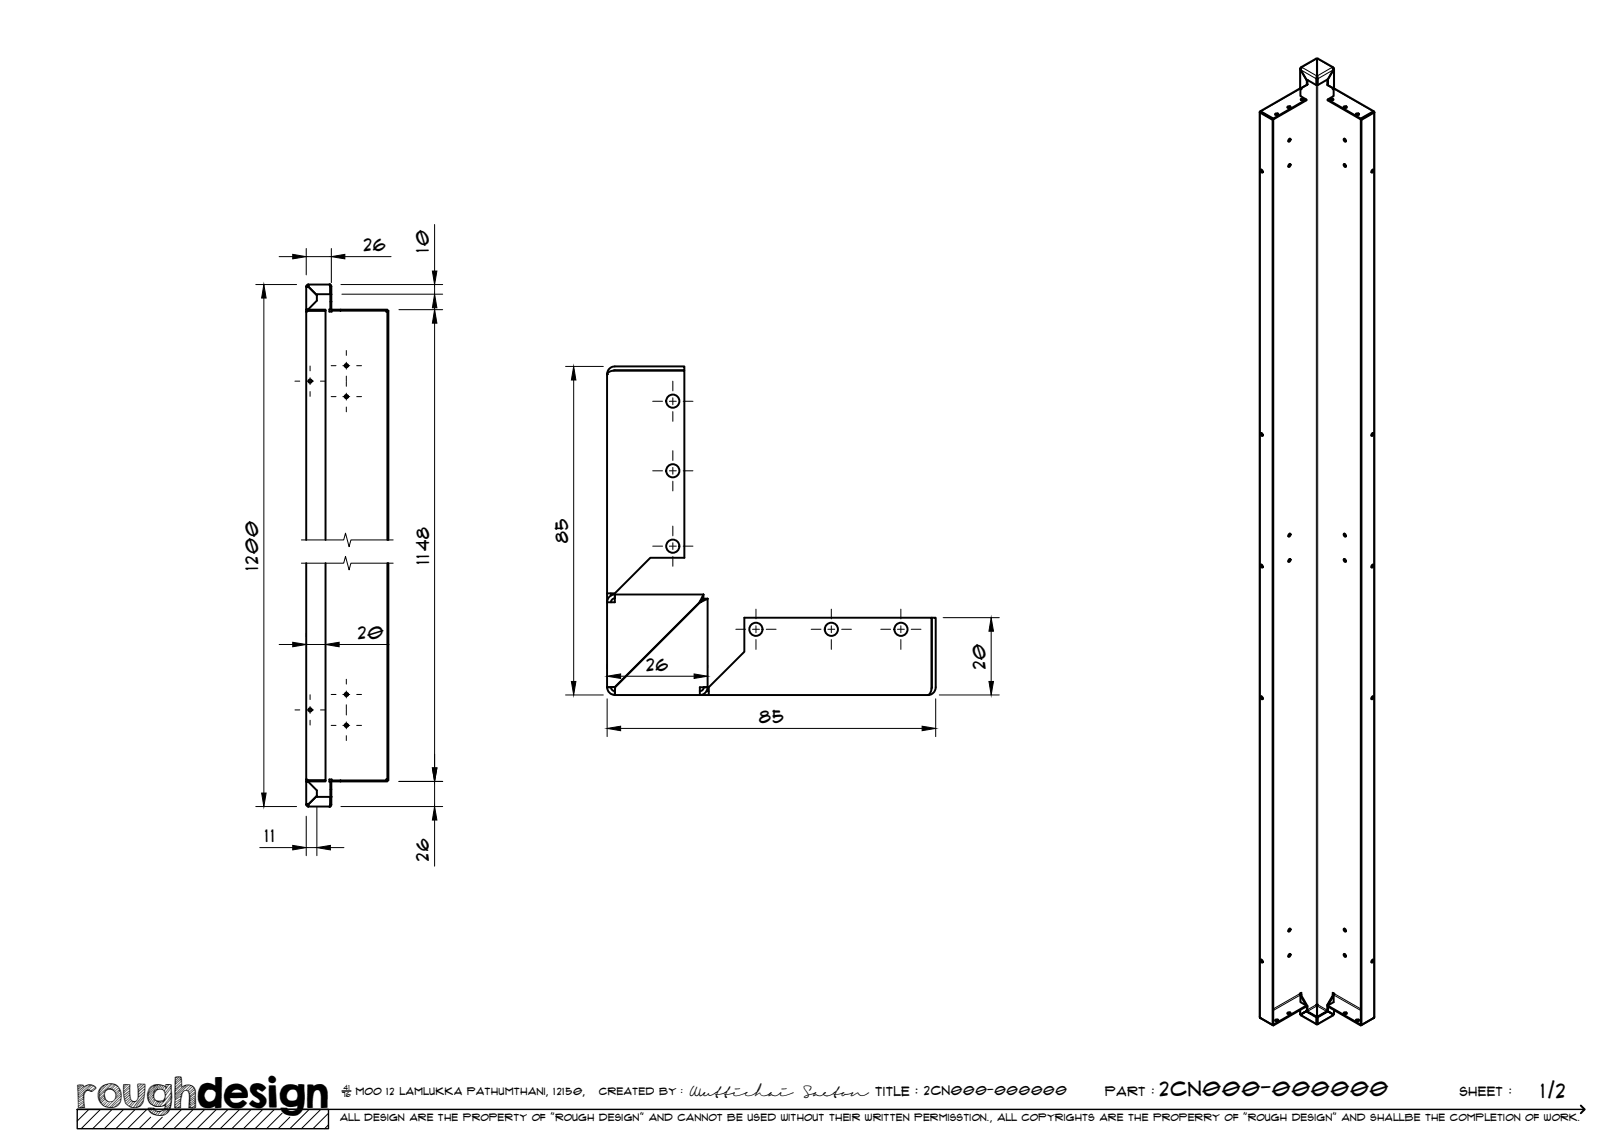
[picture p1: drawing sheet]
<svg xmlns="http://www.w3.org/2000/svg" width="420mm" height="297mm" viewBox="0 0 420 297" stroke-linecap="round" stroke-linejoin="round" font-family="sans-serif">
<!-- layer: Visible -->
<g fill="none" stroke="#000" stroke-width=".51">
<path d="M336.4 17.9v4.8l.1 .2M336.5 18.1l1.6 2.7M336.6 17.7l-.2 .1 .1 .3M336.8 17.4l-.3 .7M336.9 17.4h-.2l-.2 .2M340.7 19.7l-.1 2.3M340.7 19.7v2.2M340.7 15.2h-.2l-3.9 2.2M340.7 15.2v4.5M340.7 15.3h.1M340.7 15.5h.1M340.8 19.7l.1 2.3"/>
<path d="M340.8 15.2h.2l3.9 2.2M344.6 17.4l.4 .7M344.6 17.4h.2l.2 .2M344.9 17.7l.2 .1-.1 .3M345 18.1l-1.4 2.4M345.1 17.9v4.8l-.1 .2M325.9 29v234.2l.1 .2 3.2 1.8 .2-.1v-234.2l-3.2-1.8M326 28.8l3.4 1.9v.2l-.2 .1-3.2-1.8zM326.1 28.8l10.1-5.8h.3l-.1 1.9 1.6 .8v.3l-8.6 4.9-3.2-1.9M326.1 29h.1M326.2 29h.1M326.2 29l.1 .1"/>
<path d="M326.2 29v.1M326.3 29h.1M329.2 31v234.2M329.9 29.5l.5-.2 .3 .3-.5 .2zM329.9 29.7l.4-.2 .4 .2M333.1 27.7l.5-.2 .3 .3-.5 .2zM333.1 27.8l.4-.1 .4 .1M333.4 36.1l.4-.2 .1 .2-.5 .6-.1-.2zM333.7 35.9l-.1 .4-.3 .3M336.5 22.9l.2 .2M336.5 25.7l.6-.2 .3 .3-.6 .2zM336.5 25.8l.4-.1 .4 .1"/>
<path d="M336.7 22.8v.3M336.7 23.1l-.3 .1M338 25.7l-8.6 5M338.1 20.8l.2-.1v1.2l-.2 .1zM338.1 22l-1.6 .9 .2-.1M338.2 20.7l-.1 .1v-.2l2.5 1.4 .1-.1M338.2 20.7h.1M338.3 21.9l-1.6 .9M343.4 22l1.6 .9M343.5 25.7l8.5 5M343.6 20.5l-2.7 1.5-.1-.1M343.6 20.5h.1"/>
<path d="M343.6 20.5v1.6l-.2-.1v-1.4M343.6 22.1l1.4 .8M344.1 25.7l.6-.2 .3 .3-.5 .2zM344.2 25.8l.4-.1 .4 .1M344.8 22.8v.3l.2-.2M344.8 23.1l.2 .1M345 23v1.9l-1.5 .8v.3l8.5 4.9 3.2-1.9M345 23h.3l10.1 5.8M347.6 27.7l.5-.2 .3 .3-.5 .2zM347.6 27.8l.4-.1 .4 .1M347.7 35.9l.4 .2 .1 .5-.4-.1zM347.8 35.9l.1 .4 .3 .3"/>
<path d="M350.8 29.5l.5-.2 .3 .3-.5 .2zM350.8 29.7l.4-.2 .4 .2M352 30.7l3.3-1.9 .3 .2-3.4 2zM352.2 31v234.2M355.2 29h.1M355.2 29.1l-3.1 1.8v234.2M355.2 29v.1M355.3 29h.1M355.3 29v.1M355.4 29h.1M355.4 29h-.2M355.4 29h-.1"/>
<path d="M355.6 29v234.2l-.1 .2-3.3 1.8-.1-.1M326.2 43.9l.4 .2 .1 .5-.4-.1zM326.3 43.9l.1 .4 .3 .3M333.4 42.6l.4-.2 .1 .2-.5 .6-.1-.2zM333.7 42.4l-.1 .4-.3 .3M347.7 42.5l.4 .1 .1 .5-.4-.1zM347.8 42.4l.1 .4 .3 .3M354.9 44.1l.3-.2 .2 .2-.5 .6-.1-.2zM355.2 43.9l-.1 .4-.3 .3M79.7 73.9l-.2 .2h.2v-.2v.2l2.3 2.3M82 76.4v1.4l-2.3 2.3h-.5M85.2 73.6l.5 .4v2.1h-.2"/>
<path d="M85.4 74l.1 .1M85.4 76.1h-3.4v.3M85.4 76.1v-2.2l-.2-.3h-5.5v.5v-.5l-.2 .1-.3 .4h.5h-.5v6M85.5 76.1h.2v1.9h-.2zM85.5 78v2.1h.2v-2.1M85.5 74.1h.1M85.5 74.1v2M79.2 80.6v59.1M79.2 80.7l.4-.3h4.6v59.3M79.2 80.1v.5M79.5 80.1v.1M79.6 80.4h4.6v-.3h-4.5l-.3 .2-.2 .3"/>
<path d="M85.5 80.1h-.3v.5h.6v-.2M85.8 80.1h2.3v.3h-2.3zM88.1 80.1h12.1l-.2 .5M88.1 80.4h12.1M100 80.6v.1M100.2 80.4l-.2 .3M157.1 96.9a1.83 1.83 0 0 1 2-1h18v48.4h-8.8l-9.2 9.2h-2M158.7 95.9l18.4-.1v-1h-18a2.01 2.01 0 0 0-2 2.1v80.9M326.2 112.1l.4 .1 .1 .5-.4-.1zM326.3 112l.1 .4 .3 .3M354.9 112.2l.3-.2 .2 .2-.5 .6-.1-.2zM355.2 112l-.1 .4-.3 .3"/>
<path d="M100.2 139.7v-59.3h.3v59.3M333.4 138.3l.4-.2 .1 .2-.5 .6-.1-.3zM333.7 138.1l-.1 .4-.3 .3M347.7 138.1l.4 .2 .1 .5-.4-.1zM347.8 138.1l.1 .4 .3 .3M79.2 145.7v56.6M84.2 145.7v56.2h-4.6l-.4-.2 .2 .3 .3 .2h4.5v-.3h-4.6M100.2 145.7v56.2l-.2-.2M100.5 145.7v56.2h-.3M158.1 153.5v.6M159.1 153.8a1.95 1.95 0 0 0-2 2h2v-2M159.1 154.8a1.05 1.05 0 0 0-1 1"/>
<path d="M181 155.8l-21.9 22h-2M181.1 155.9l-22 21.9v1M182 153.8h-22.9v1M182 153.8v1l-1 1zM183.1 154.9h-1l-1 1 2-1v22.9h-2v2h2.3M326.2 146.1l.4 .2 .1 .5-.4-.1zM326.3 146.1l.1 .4 .3 .3M333.4 144.8l.4-.2 .1 .2-.5 .6-.1-.2zM333.7 144.6l-.1 .4-.3 .3M347.7 144.7l.4 .1 .1 .5-.4-.1zM347.8 144.6l.1 .4 .3 .3M354.9 146.3l.3-.2 .2 .2-.5 .6-.1-.3z"/>
<path d="M355.2 146.1l-.1 .4-.3 .3M157.1 177.8a2.04 2.04 0 0 0 2 2h22a2.02 2.02 0 0 0 2-2M158.1 177.8a1.01 1.01 0 0 0 1 1M159.1 177.8h-2M159.1 177.8v2v-1M182.1 177.8a1.05 1.05 0 0 1-1 1M182.1 177.8h.1M182.8 178.8h.6M183.1 177.8h-1M183.4 179.8v-2l9.2-9.2v-8.8h48.4v18.4a1.81 1.81 0 0 1-1 1.6M241 178.2l.1-18.4h1v18a2.02 2.02 0 0 1-2.1 2h-56.6M326.2 180.2l.4 .1 .1 .6-.4-.1z"/>
<path d="M326.3 180.2l.1 .4 .3 .2M354.9 180.3l.3-.1 .2 .2-.5 .5-.1-.2zM355.2 180.2l-.1 .4-.3 .2M79.2 202.3h.5l2.3 2.2v1.7h3.7M79.2 202.3v5.9h.5h-.5M79.2 208.2l.3 .4 .2 .1M79.5 208.2h.2v.2M79.5 202.1v.2M79.5 208.2l.2 .2M82 205.9l-2.3 2.3v.2M85.5 204.3h.2v1.9h-.2zM85.5 204.3v-2h.2v2"/>
<path d="M85.5 208.2h.1M85.5 208.2l-.1-2v2.2l-.2 .3h-5.5v-.5v.5M85.5 208.2l-.1 .1M85.7 206.2v2.1l-.5 .4M85.8 201.9v-.2h-.6v.6h.3M88.1 201.9h-2.3v.3h2.3M88.1 201.9v.3M88.1 201.9h12.1M100 201.7l.2 .5h-12.1M100 201.7h.1M326.2 248.4l.4 .1 .1 .5-.4-.1zM326.3 248.3l.1 .4 .3 .3"/>
<path d="M333.4 247l.4-.2 .1 .2-.5 .6-.1-.2zM333.4 240.4l.4-.1 .1 .2-.5 .6-.1-.3zM333.7 246.8l-.1 .4-.3 .3M333.7 240.3l-.1 .4-.3 .3M336.5 257.6h.1M336.5 257l.2 .4M336.5 257.2l-.1 .2M336.7 257.4v-.5l-.4 .2 .1 .3v1.9l1.6 .9v.2l-8.6 4.9M336.7 257.3v.2M340.6 260h.3l-.1 .3zM344.8 257.4v-.5l.4 .2-.2 .3v1.9l-1.5 .9v.2l8.5 4.9M344.8 257.3v.2"/>
<path d="M345 257.2l-.2 .2M345 257v.2M345 257.2l.1 .2M345.1 257.6h-.1M347.7 246.9l.4 .1 .1 .5-.4-.1zM347.7 240.3l.4 .1 .1 .6-.4-.1zM347.8 240.3l.1 .4 .3 .3M347.8 246.8l.1 .4 .3 .3M354.9 248.5l.3-.2 .2 .2-.5 .6-.1-.2zM355.2 248.3l-.1 .4-.3 .3M326.2 263.5h.1M329.9 263.9l.5-.1 .3 .3-.5 .1z"/>
<path d="M329.9 264.1l.4-.1 .4 .1M333.1 262.1l.5-.2 .3 .3-.5 .2zM333.1 262.3l.4-.2 .4 .2M336.4 261.4l.1 1.1M336.6 262.4h.1M336.7 262.4h.1M337.9 260.2l-1.4-2.5 .2-.1 1.6 2.7M338 260.2l-8.6 4.9v.2l-3.2-1.8M338 260.3l.1 .1M338.1 261.6l.2-.1-.2 .3zM338.1 260.4l.2-.1v1.2l-.2 .1zM338.1 261.6l-1.6 .9v.2l4.1 2.3"/>
<path d="M338.3 261.7l2.4 1.4-.1 .1-2.5-1.4M338.3 261.5l-1.8 1 1.6-.9M340.6 263.2v1.8h.1M340.7 260.3v4.7M340.7 264.8h.1M340.8 263.1l2.6-1.5 .2 .1-2.7 1.5zM340.9 263.2v1.8h-.1M343.4 260l1.4-2.4 .2 .1-1.4 2.4M343.4 261.6l1.6 .9M343.5 260.2l8.6 4.9M343.6 260.1l-.2-.1v1.6l.2 .1v-1.3M344.8 262.4h.1"/>
<path d="M344.9 262.4h.1M345 262.5l-1.4-.8 1.4 .8v.2l-4.1 2.3M345.1 261.4l-.1 1.1M347.6 262.1l.5-.2 .3 .3-.5 .2zM347.6 262.3l.4-.2 .4 .2M350.8 263.9l.5-.1 .3 .3-.5 .1zM350.8 264.1l.4-.1 .4 .1M355.3 263.5l-3.3 1.8v-.2"/>
<circle cx="80.2" cy="98.6" r=".43"/>
<circle cx="89.6" cy="94.6" r=".43"/>
<circle cx="89.6" cy="102.6" r=".43"/>
<circle cx="174.1" cy="103.8" r="1.7"/>
<circle cx="174.1" cy="121.8" r="1.7"/>
<circle cx="174.1" cy="141.3" r="1.7"/>
<circle cx="89.6" cy="179.7" r=".43"/>
<circle cx="195.6" cy="162.8" r="1.7"/>
<circle cx="215.1" cy="162.8" r="1.7"/>
<circle cx="233.1" cy="162.8" r="1.7"/>
<circle cx="80.2" cy="183.7" r=".43"/>
<circle cx="89.6" cy="187.7" r=".43"/>
</g>
<g fill="#000">
<circle cx="85.2" cy="73.6" r=".25"/>
<circle cx="79.2" cy="80.6" r=".25"/>
<circle cx="157.1" cy="96.8" r=".25"/>
<circle cx="240.1" cy="179.8" r=".25"/>
<circle cx="79.2" cy="201.7" r=".25"/>
<circle cx="85.2" cy="208.7" r=".25"/>
</g>
<!-- layer: Visible Narrow -->
<g fill="none" stroke="#000" stroke-width=".26">
<path d="M336.5 18.1v4.8M336.5 18.1l4.1 2.3h.3l4.1-2.3v4.8M336.8 17.4l4-2.2 3.8 2.2-3.9 2.3zM326.2 29h.1M326.2 29.1l-.1 .1v234.2M336.4 23l-10.2 5.9v.1M340.6 22v238l-2.3 1.3M340.9 22v238l2.5 1.4M345 23l10.2 5.9v.1M355.2 29h.1M355.2 29.1l.2 .1v234.2M336.3 257.1l-6.9 4"/>
<path d="M336.4 257.4l-7 4.1M336.5 257.7v1.6M336.7 257.4v.2M344.8 257.4v.2M345 257.7v1.6M345 257.4l7.1 4.1M345.2 257.1l6.9 4M326.2 263.5h.1M336.5 261.3v1.2M336.5 262.5l4.1 2.3h.3l4.1-2.3M338.3 261.7l2.5-1.4 2.4 1.4M345 261.3v1.2"/>
<path d="M355.2 263.5h.1"/>
</g>
<!-- layer: TitleBlock -->
<path d="M20 287h65v5h-65zM20 287h390M88.5 282.3h2.3" fill="none" stroke="#000" stroke-width=".36"/>
<path d="M409 286.1l1 .9-1 1" fill="none" stroke="#000" stroke-width=".51"/>
<g fill="none" stroke="#000" stroke-width=".26">
<path d="M23 287l-3 3.1M26 287l-5 5M29 287l-5 5M32 287l-5 5M35 287l-5 5M38 287l-5 5M39 289.1l-3 2.9M42 289.1l-3 2.9M47 287l-5 5M50 287l-5 5M53 287l-5 5M56 287l-5 5"/>
<path d="M59 287l-5 5M62 287l-5 5M65 287l-5 5M68 287l-5 5M71 287l-5 5M73 288l-4 4M75 289.1l-3 2.9M80 287l-5 5M83 287l-5 5M85 288l-4 4M85 291l-1 1"/>
</g>
<!-- layer: Smart Centers -->
<g fill="none" stroke="#000" stroke-width=".26">
<path d="M76.3 98.6h1.3M79.3 98.6h1.8M80.2 94.7v1.3M80.2 97.7v1.8M82.9 98.6h1.3M85.7 94.6h1.2M88.7 94.6h1.8M89.6 90.7v1.3M89.6 93.7v1.8M89.6 97.3v1.3M89.6 98.7v1.3M92.3 94.6h1.2"/>
<path d="M174.1 98.6v2.5M80.2 101.3v1.3M85.7 102.6h1.2M88.7 102.6h1.8M89.6 101.7v1.8M89.6 105.3v1.3M92.3 102.6h1.2M168.9 103.8h2.5M173.2 103.8h1.8M174.1 102.9v1.8M174.1 106.5v2.5M174.1 116.6v2.5"/>
<path d="M176.8 103.8h2.5M168.9 121.8h2.5M173.2 121.8h1.8M174.1 120.9v1.8M174.1 124.5v2.5M174.1 136.1v2.5M176.8 121.8h2.5M168.9 141.3h2.5M173.2 141.3h1.8M174.1 140.4v1.8M174.1 144v2.5M176.8 141.3h2.5"/>
<path d="M195.6 157.6v2.5M215.1 157.6v2.5M233.1 157.6v2.5M80.2 179.8v1.2M85.7 179.7h1.2M88.7 179.7h1.8M89.6 175.8v1.2M89.6 178.8v1.8M92.3 179.7h1.2M190.4 162.8h2.5M194.7 162.8h1.8M195.6 161.9v1.8"/>
<path d="M195.6 165.5v2.5M198.2 162.8h2.6M209.9 162.8h2.5M214.2 162.8h1.8M215.1 161.9v1.8M215.1 165.5v2.5M217.8 162.8h2.5M227.9 162.8h2.5M232.2 162.8h1.8M233.1 161.9v1.8M233.1 165.5v2.5M235.8 162.8h2.5"/>
<path d="M76.3 183.7h1.3M79.3 183.7h1.8M80.2 182.8v1.8M80.2 186.4v1.2M82.9 183.7h1.3M85.7 187.7h1.2M88.7 187.7h1.8M89.6 182.4v1.2M89.6 183.8v1.2M89.6 186.8v1.8M89.6 190.4v1.2M92.3 187.7h1.2"/>
</g>
<!-- layer: FD_Dimensions -->
<g fill="none" stroke="#000" stroke-width=".26">
<path d="M112.4 58.1v12M66.2 73.6h10.5M68.3 77.1v128.1M72.2 66.4h3.5M79.2 64.3v6.8M79.2 66.4h6.5M85.7 64.3v8.8M88.2 73.6h26.3M88.5 76.1h26M89.2 66.4h12M112.4 73.6v2.5M112.4 79.6v3.5"/>
<path d="M103.2 80.1h11.3M112.4 83.6v115.1M146.3 94.8h9.8M148.4 98.3v78M244 159.8h14.5M72.2 166.8h3.5M79.2 163.8v.9M79.2 166.8h5M84.2 163.8v.9M87.7 166.8h12.9M146.3 179.8h9.8M157.1 172v.9"/>
<path d="M160.6 175h19M183.1 172v.9M243 179.8h15.5M256.4 163.3v13M157.1 180.8v9.8M160.6 188.5h78M242.1 180.8v9.8M66.2 208.7h10.5M67.2 219.3h8.5M79.2 211.2v10.2M79.2 219.3h2.8M82 208.9v12.5"/>
<path d="M85.5 219.3h3.5M88.2 208.7h26.3M103.2 202.2h11.3M112.4 202.2v6.5M112.4 212.2v11.9"/>
</g>
<g fill="#000" stroke="#000" stroke-width=".26">
<path d="M68.3 73.6l.6 3.5h-1.2zM75.7 65.8l3.5 .6-3.5 .6zM85.7 66.4l3.5-.6v1.2zM112.4 76.1l.6 3.5h-1.1zM111.9 70.1h1.1l-.6 3.5zM112.4 80.1l.6 3.5h-1.1zM148.4 94.8l.6 3.5h-1.2zM75.7 166.2l3.5 .6-3.5 .6zM84.2 166.8l3.5-.6v1.2zM147.8 176.3h1.2l-.6 3.5zM157.1 175l3.5-.6v1.1zM179.6 174.4l3.5 .6-3.5 .5z"/>
<path d="M255.9 176.3h1.1l-.6 3.5zM256.4 159.8l.6 3.5h-1.1zM111.9 198.7h1.1l-.6 3.5zM157.1 188.5l3.5-.6v1.2zM238.6 187.9l3.5 .6-3.5 .6zM67.7 205.2h1.2l-.6 3.5zM75.7 218.7l3.5 .6-3.5 .6zM82 219.3l3.5-.6v1.2zM112.4 208.7l.6 3.5h-1.1z"/>
</g>
<!-- layer: Break Lines -->
<path d="M78 139.7h10.9l.5-1.7 .9 3.5 .5-1.8h10.9M78 145.7h10.9l.5-1.7 .9 3.5 .5-1.8h10.9" fill="none" stroke="#000" stroke-width=".26"/>
<text font-size="9.7" x="19.9" y="286.8">roughdesign</text>
<g font-size="5.3">
<text x="300.1" y="283.6">2CN000-000000</text>
<text x="398.7" y="284">1/2</text>
</g>
<g font-size="4.6">
<text x="94.1" y="64.9">26</text>
<text x="111" y="65.2" transform="rotate(-90 111 65.2)">10</text>
<text x="147" y="140.4" transform="rotate(-90 147 140.4)">85</text>
<text x="66.8" y="147.5" transform="rotate(-90 66.8 147.5)">1200</text>
<text x="111" y="145.9" transform="rotate(-90 111 145.9)">1148</text>
<text x="92.6" y="165.3">20</text>
<text x="167.3" y="173.5">26</text>
<text x="255" y="173.1" transform="rotate(-90 255 173.1)">20</text>
<text x="196.4" y="187">85</text>
<text x="68.6" y="217.9">11</text>
<text x="111" y="222.7" transform="rotate(-90 111 222.7)">26</text>
</g>
<g font-size="3.4">
<text x="178.3" y="283.5">Wuttichai</text>
<text x="208.1" y="283.5">Saeton title : 2CN000-000000</text>
</g>
<g font-size="3.3">
<text x="286" y="283.5">Part :</text>
<text x="377.7" y="283.5">sheet :</text>
</g>
<g font-size="2.7">
<text x="92.1" y="283.3">moo 12 Lamlukka pathumthani, 12150,</text>
<text x="155" y="283.3">created by :</text>
</g>
<text font-size="2.6" x="88" y="290.1">all design are the property of &quot;rough design&quot; and cannot be used without their written permisstion., all copyrights are the properry of &quot;rough design&quot; and shallbe the completion of work.</text>
<g font-size="1.9">
<text x="88.5" y="283.9">76</text>
<text x="88.9" y="282.1">41</text>
</g>
</svg>
